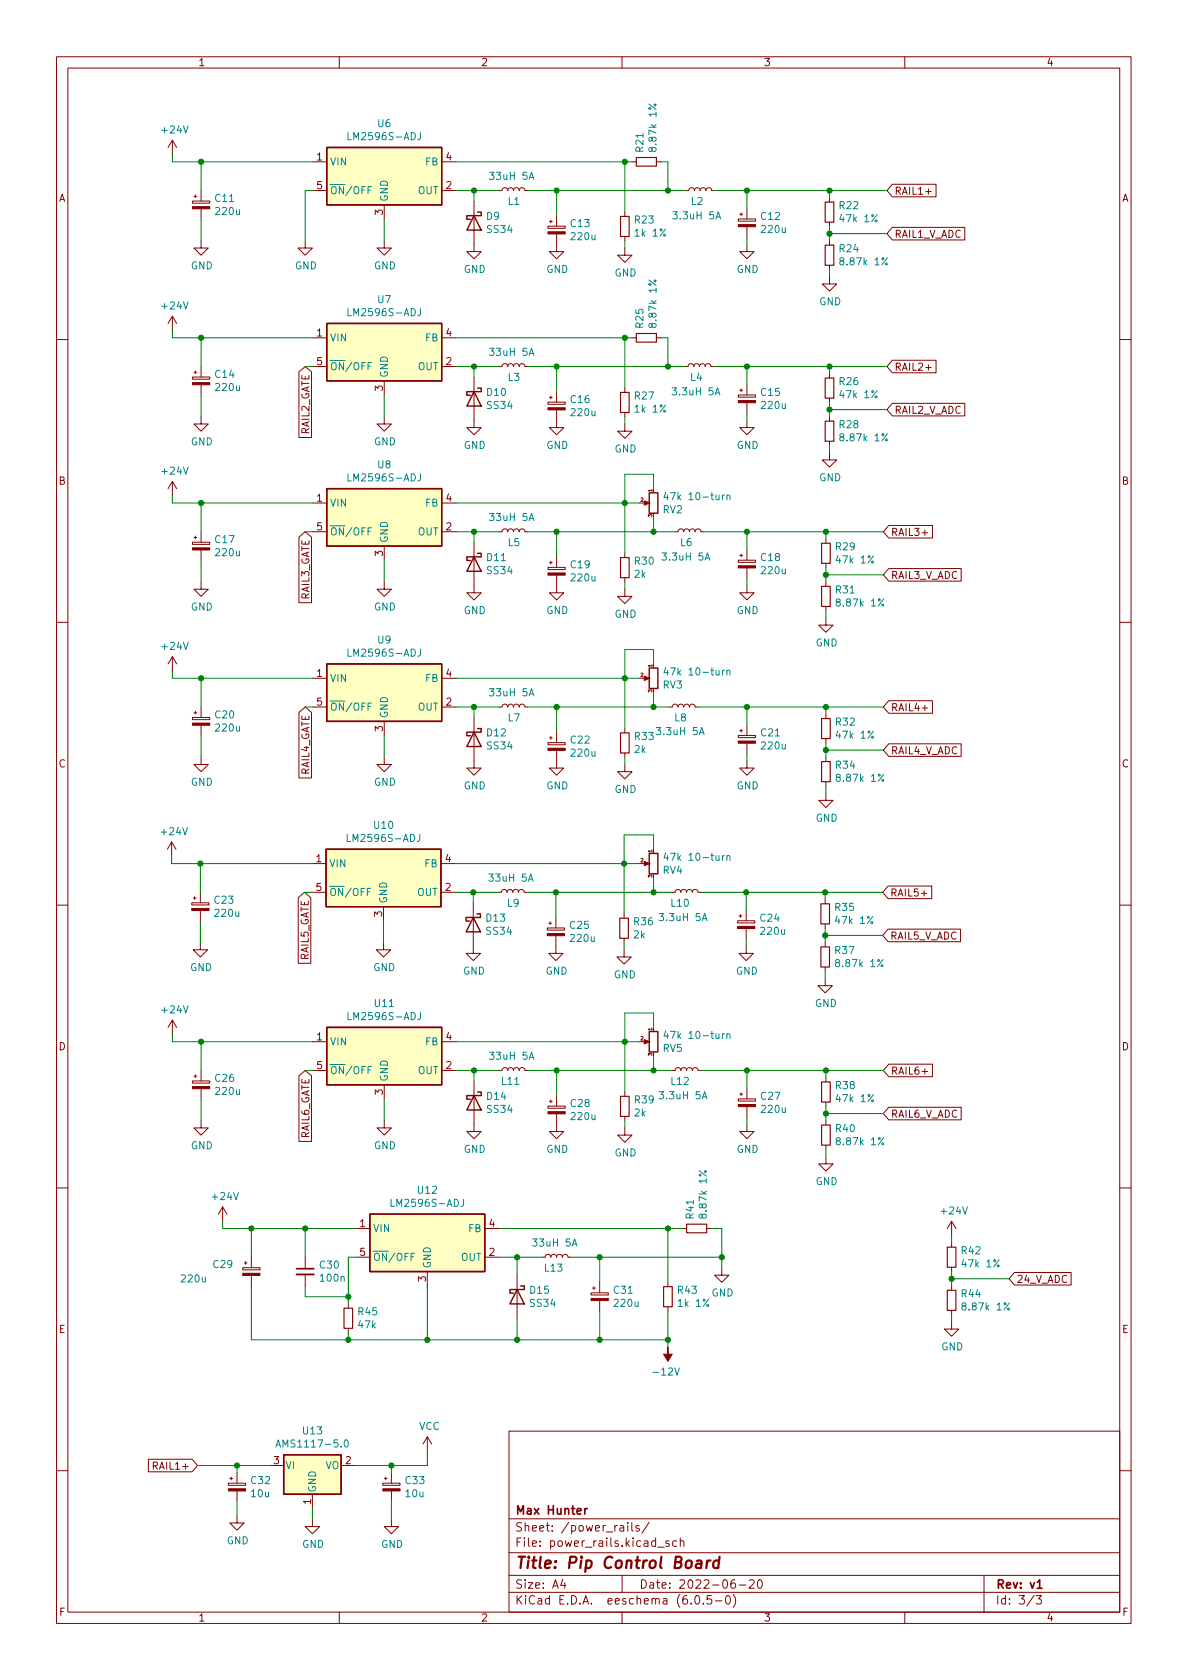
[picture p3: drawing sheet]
<svg xmlns="http://www.w3.org/2000/svg" width="210mm" height="297mm" viewBox="0 0 210 297" stroke-linecap="round" stroke-linejoin="round" font-family="sans-serif">
<g fill="none" stroke="#840000" stroke-width=".18">
<path d="M10 10h190v277h-190zM12 12h186v273h-186zM60 10v2M110 10v2M160 10v2M30.5 24.8v2.5M30.5 24.8l-.8 1.3M30.5 24.8l.7 1.3M34 35.5h3.1v.4h-3.1zM34.3 34.7h.5M34.5 34.5v.5M35.6 33.7v1.8"/>
<path d="M35.6 36.9v1.9M55.2 28.6h2.6M55.2 33.7h2.6M67.9 36.2v2.6M78.1 28.6h2.5M78.1 33.7h2.5M83.8 35.6v8.9h1.3l-1.3 1.3-1.3-1.3h1.3M88.3 33.7h.5l.1-.4 .4-.1 .3 .1 .2 .4 .1-.4 .4-.1 .4 .1 .1 .4 .2-.4 .3-.1 .4 .1 .1 .4 .2-.4 .3-.1 .4 .1 .1 .4h.5M96.9 40h3v.4h-3zM97.2 39.2h.5M97.4 38.9v.5M98.4 38.1v1.9"/>
<path d="M110.5 37.5v.8M111.8 28.6h.7M116.1 28.6h.7M121.3 33.7h.5l.1-.4 .4-.1 .4 .1 .1 .4 .2-.4 .3-.1 .4 .1 .1 .4 .2-.4 .3-.1 .4 .1 .1 .4 .2-.4 .3-.1 .4 .1 .2 .4h.5M130.6 38.7h3v.4h-3zM130.8 37.9h.5M131.1 37.6v.5M132.1 36.9v1.8M146.7 35v.7M146.7 39.3v.7M157.8 32.6h7.7v2.2h-7.7l-1-1.1zM163.7 33.9h1"/>
<path d="M30.5 55.9v2.6M30.5 55.9l-.8 1.3M30.5 55.9l.7 1.3M35.6 42.6v1.3h1.2l-1.2 1.2-1.3-1.2h1.3M54 42.6v1.3h1.2l-1.2 1.2-1.3-1.2h1.3M55.2 59.7h2.6M67.9 42.6v1.3h1.3l-1.3 1.2-1.2-1.2h1.2M78.1 59.7h2.5M98.4 41.4v3.1h1.3l-1.3 1.3-1.2-1.3h1.2M110.5 43.9v1.2h1.3l-1.3 1.3-1.3-1.3h1.3M110.5 41.8v.8M111.8 59.7h.7"/>
<path d="M116.1 59.7h.7M132.1 43.2v1.3h1.2l-1.2 1.3-1.3-1.3h1.3M132.1 40.1v1.8M146.7 48.9v1.3h1.3l-1.3 1.3-1.3-1.3h1.3M146.7 42.6v.7M146.7 46.9v.8M157.8 40.2h12.8v2.2h-12.8l-1-1.1zM10 60h2M34 66.7h3.1v.3h-3.1zM34.3 65.8h.5M34.5 65.6v.5M35.6 73.7v1.3h1.2l-1.2 1.2-1.3-1.2h1.3"/>
<path d="M35.6 64.8v1.9M35.6 68v1.9M52.9 65.8l1.1-1 1.1 1v11.6h-2.2zM55.2 64.8h2.6M67.9 73.7v1.3h1.3l-1.3 1.2-1.2-1.2h1.2M67.9 67.3v2.6M78.1 64.8h2.5M83.8 66.7v8.9h1.3l-1.3 1.3-1.3-1.3h1.3M88.3 64.8h.5l.1-.4 .4-.1 .3 .1 .2 .4 .1-.3 .3-.2 .4 .1 .2 .4 .2-.4 .4-.1 .3 .2 .1 .3 .2-.4 .3-.1 .4 .1 .1 .4h.5M96.9 71.1h3v.4h-3zM97.2 70.3h.5M97.4 70v.5"/>
<path d="M98.4 72.5v3.1h1.3l-1.3 1.3-1.2-1.3h1.2M98.4 69.3v1.8M110.5 75v1.2h1.3l-1.3 1.3-1.3-1.3h1.3M110.5 68.6v.8M110.5 72.9v.8M121.2 64.8h.5l.1-.4 .4-.1 .3 .1 .2 .4 .1-.3 .3-.2 .4 .1 .2 .4 .2-.4 .4-.1 .3 .2 .1 .3 .2-.4 .3-.1 .4 .1 .1 .4h.5M130.6 69.8h3v.4h-3zM130.8 69h.5M131.1 68.7v.6M132.1 74.3v1.3h1.2l-1.2 1.3-1.3-1.3h1.3M132.1 68v1.8M132.1 71.2v1.9"/>
<path d="M146.7 66.1v.7M146.7 70.4v.8M146.7 73.7v.8M146.7 78v.8M157.8 63.7h7.7v2.2h-7.7l-1-1.1zM157.8 71.3h12.8v2.2h-12.8l-1-1.1zM163.7 65h1M198 60h2M30.5 85.1v2.6M30.5 85.1l-.8 1.3M30.5 85.1l.7 1.3M34 95.9h3.1v.4h-3.1z"/>
<path d="M34.3 95h.5M34.5 94.8v.5M35.6 94v1.9M35.6 97.2v1.9M52.9 95l1.1-1 1.1 1v11.6h-2.2zM55.2 94h2.6M55.2 88.9h2.6M67.9 96.6v2.5M78.1 94h2.5M78.1 88.9h2.5M83.8 95.9v8.9h1.3l-1.3 1.3-1.3-1.3h1.3M88.3 94h.5l.1-.3 .4-.2 .3 .2 .2 .3 .1-.3 .3-.2 .4 .1 .2 .4 .2-.4 .4-.1 .3 .2 .1 .3 .2-.3 .3-.2 .4 .2 .1 .3h.5"/>
<path d="M97.2 99.5h.5M97.4 99.2v.5M98.4 98.5v1.8M110.5 97.8v.8M119.4 94h.5l.1-.3 .4-.2 .4 .2 .1 .3 .1-.3 .3-.2 .4 .1 .2 .4 .2-.4 .5-.1 .2 .2 .1 .3 .2-.3 .3-.2 .4 .2 .2 .3h.5M130.6 99h3v.4h-3zM130.8 98.2h.5M131.1 98v.5M132.1 97.2v1.8M146 95.3v.7M146 99.6v.8M146.7 80v1.3h1.3l-1.3 1.3-1.3-1.3h1.3"/>
<path d="M157.2 92.9h7.7v2.2h-7.7l-1-1.1zM163.1 94.2h.9M10 110h2M30.5 116.1l-.8 1.3M30.5 116.1v2.6M30.5 116.1l.7 1.3M35.6 102.9v1.3h1.2l-1.2 1.2-1.3-1.2h1.3M55.2 119.9h2.6M67.9 102.9v1.3h1.3l-1.3 1.2-1.2-1.2h1.2M78.1 119.9h2.5M96.9 100.3h3v.4h-3zM98.4 101.7v3.1h1.3l-1.3 1.3-1.2-1.3h1.2"/>
<path d="M110.5 104.2v1.2h1.3l-1.3 1.3-1.3-1.3h1.3M110.5 102.1v.8M132.1 103.5v1.3h1.2l-1.2 1.3-1.3-1.3h1.3M132.1 100.4v1.9M146 109.3v1.2h1.3l-1.3 1.3-1.2-1.3h1.2M146 102.9v.8M146 107.2v.8M157.2 100.5h12.8v2.2h-12.8l-1-1.1zM198 110h2M34 126.9h3.1v.3h-3.1zM34.3 126h.5M34.5 125.8v.5"/>
<path d="M35.6 133.9v1.3h1.2l-1.2 1.2-1.3-1.2h1.3M35.6 125v1.9M35.6 128.2v1.9M52.9 126l1.1-1 1.1 1v11.6h-2.2zM55.2 125h2.6M67.9 133.9v1.3h1.3l-1.3 1.2-1.2-1.2h1.2M67.9 127.5v2.6M78.1 125h2.5M83.8 126.9v8.9h1.3l-1.3 1.3-1.3-1.3h1.3M88.3 125h.5l.1-.4 .4-.1 .3 .1 .2 .4 .1-.3 .3-.2 .4 .1 .2 .4 .2-.4 .4-.1 .3 .2 .1 .3 .2-.4 .3-.1 .4 .1 .1 .4h.5M96.9 131.3h3v.4h-3zM97.2 130.5h.5"/>
<path d="M97.4 130.2v.5M98.4 132.7v3.1h1.3l-1.3 1.3-1.2-1.3h1.2M98.4 129.4v1.9M110.5 135.2v1.2h1.3l-1.3 1.3-1.3-1.3h1.3M110.5 128.8v.8M110.5 133.1v.8M118.4 125h.5l.1-.4 .4-.1 .3 .1 .2 .4 .1-.3 .3-.2 .4 .1 .2 .4 .2-.4 .4-.1 .3 .2 .1 .3 .2-.4 .3-.1 .4 .1 .1 .4h.5M130.6 130h3v.4h-3zM130.8 129.2h.5M131.1 128.9v.5M132.1 134.5v1.3h1.2l-1.2 1.3-1.3-1.3h1.3M132.1 128.2v1.8"/>
<path d="M132.1 131.4v1.9M146 126.3v.7M146 130.6v.8M146 133.9v.8M146 138.2v.8M157.2 123.9h7.7v2.2h-7.7l-1-1.1zM157.2 131.5h12.8v2.2h-12.8l-1-1.1zM163.1 125.2h.9M30.4 148.9l-.8 1.3M30.4 148.9v2.5M30.4 148.9l.7 1.3M33.9 159.6h3.1v.4h-3.1z"/>
<path d="M34.2 158.8h.5M34.4 158.5v.5M35.4 157.8v1.8M52.7 158.7l1.1-.9 1.2 .9v11.6h-2.3zM55.1 157.8h2.6M55.1 152.7h2.6M78 157.8h2.5M78 152.7h2.5M83.7 159.7v8.9h1.3l-1.3 1.2-1.3-1.2h1.3M88.1 157.8h.5l.2-.4 .4-.1 .3 .1 .2 .4 .1-.4 .3-.1 .4 .1 .2 .4 .2-.4 .4-.1 .3 .1 .1 .4 .1-.4 .4-.1 .4 .1 .1 .4h.5M118.9 157.8h.5l.1-.4 .4-.1 .3 .1 .2 .4 .1-.4 .3-.1 .4 .1 .2 .4 .2-.4 .5-.1 .2 .1 .1 .4 .2-.4 .3-.1 .4 .1 .1 .4h.6M145.9 159v.8"/>
<path d="M146 140.2v1.3h1.3l-1.3 1.3-1.2-1.3h1.2M157 156.7h7.8v2.2h-7.8l-.9-1.1zM162.9 158h1M10 160h2M35.4 166.7v1.2h1.3l-1.3 1.3-1.2-1.3h1.2M35.4 161v1.9M67.8 166.7v1.2h1.3l-1.3 1.3-1.3-1.3h1.3M67.8 160.3v2.6M96.8 164.1h3v.4h-3zM97 163.2h.5M97.3 163v.5M98.3 165.4v3.2h1.3l-1.3 1.2-1.3-1.2h1.3"/>
<path d="M98.3 162.2v1.9M110.4 167.9v1.3h1.2l-1.2 1.3-1.3-1.3h1.3M110.4 161.6v.7M110.4 165.9v.8M130.4 162.8h3.1v.4h-3.1zM130.7 162h.5M130.9 161.7v.5M132 167.3v1.3h1.2l-1.2 1.2-1.3-1.2h1.3M132 160.9v1.9M132 164.2v1.8M145.9 173v1.3h1.3l-1.3 1.3-1.2-1.3h1.2M145.9 163.4v.7"/>
<path d="M145.9 166.7v.7M145.9 171v.7M157 164.3h12.8v2.2h-12.8l-.9-1.1zM198 160h2M30.5 180.4v2.5M30.5 180.4l-.8 1.2M30.5 180.4l.7 1.2M34 191.1h3.1v.4h-3.1zM34.3 190.3h.5M34.5 190v.5M35.6 198.2v1.2h1.2l-1.2 1.3-1.3-1.3h1.3M35.6 189.3v1.8"/>
<path d="M35.6 192.5v1.8M52.9 190.2l1.1-.9 1.1 .9v11.6h-2.2zM55.2 189.3h2.6M55.2 184.2h2.6M67.9 198.2v1.2h1.3l-1.3 1.3-1.2-1.3h1.2M67.9 191.8v2.5M78.1 189.3h2.5M78.1 184.2h2.5M83.8 191.2v8.9h1.3l-1.3 1.2-1.3-1.2h1.3M88.3 189.3h.5l.1-.4 .4-.1 .3 .1 .2 .4 .1-.4 .3-.1 .4 .1 .2 .4 .2-.4 .4-.1 .3 .1 .1 .4 .2-.4 .3-.1 .4 .1 .1 .4h.5M96.9 195.6h3v.3h-3zM97.2 194.7h.5"/>
<path d="M97.4 194.5v.5M98.4 196.9v3.2h1.3l-1.3 1.2-1.2-1.2h1.2M98.4 193.7v1.9M110.5 199.4v1.3h1.3l-1.3 1.3-1.3-1.3h1.3M110.5 193.1v.7M110.5 197.4v.8M118.9 189.3h.5l.1-.4 .4-.1 .3 .1 .2 .4 .1-.4 .3-.1 .4 .1 .2 .4 .2-.4 .5-.1 .2 .1 .1 .4 .2-.4 .3-.1 .4 .1 .1 .4h.6M130.6 194.3h3v.4h-3zM130.8 193.5h.5M131.1 193.2v.5M132.1 198.8v1.3h1.2l-1.2 1.2-1.3-1.2h1.3M132.1 192.4v1.9"/>
<path d="M132.1 195.7v1.8M146 190.5v.8M146 194.9v.7M146 198.2v.7M157.2 188.2h7.7v2.2h-7.7l-1-1.1zM157.2 195.8h12.8v2.2h-12.8l-1-1.1zM163.1 189.4h.9M10 210h2M39.4 213.4l-.8 1.3M39.4 213.4v2.5M39.4 213.4l.7 1.3M62.9 217.2h2.5"/>
<path d="M85.7 217.2h2.6M120.6 217.2h.8M125 217.2h.7M146 204.5v1.3h1.3l-1.3 1.2-1.2-1.2h1.2M146 202.5v.7M168.3 215.9v2.6M168.3 219.7v.8M168.3 215.9l-.8 1.3M168.3 215.9l.7 1.3M198 210h2M42.9 224.1h3.1v.4h-3.1zM43.2 223.3h.5"/>
<path d="M43.4 223v.6M44.4 222.3v1.8M44.4 225.5v1.9M54 222.3v2M54 225.3v2.1M61.6 230.5v.8M61.6 234.9v.7M62.9 222.3h2.5M75.6 224.8v2.6M85.7 222.3h2.6M91.4 225.5v7.6M95.9 222.3h.5l.1-.4 .4-.1 .4 .1 .1 .4 .1-.3 .3-.2 .4 .1 .2 .4 .2-.4 .5-.1 .2 .2 .1 .3 .2-.4 .3-.1 .4 .1 .2 .4h.5"/>
<path d="M104.5 228.6h3.1v.4h-3.1zM104.8 227.7h.5M105 227.5v.5M106 226.7v1.9M106 230v1.8M118.1 226.7v.8M118.1 231v.8M127.6 224.2v1.3h1.3l-1.3 1.2-1.2-1.2h1.2M168.3 233.7v1.3h1.2l-1.2 1.3-1.3-1.3h1.3M168.3 224.1v.7M168.3 227.4v.7M168.3 231.7v.7"/>
<path d="M179.4 225h10v2.2h-10l-1-1.1zM26.2 258h7.8l.9 1.1-.9 1.1h-7.8zM47.6 259.1h2.6M60.3 259.1h2.6M75.6 254l-.8 1.3M75.6 254v2.6M75.6 254l.7 1.3M90 253h108v32h-108zM10 260h2M40.4 262.2h3v.4h-3zM40.6 261.4h.5M40.9 261.1v.6"/>
<path d="M41.9 268v1.3h1.3l-1.3 1.2-1.3-1.2h1.3M41.9 260.4v1.8M41.9 263.6v1.9M55.2 268.6v1.3h1.3l-1.3 1.3-1.2-1.3h1.2M55.2 264.2v2.5M67.7 262.2h3v.4h-3zM67.9 261.4h.6M68.2 261.1v.6M69.2 268.6v1.3h1.3l-1.3 1.3-1.3-1.3h1.3M69.2 260.4v1.8M69.2 263.6v1.9M90 278.5h108"/>
<path d="M90 274.5h108M90 268.5h108M99.5 279.2l-.3 1.1h.9M99.9 279.8v1M109.7 269.8h.5l.1 .9M110 278.5v3M110.3 270.1h-.5a.29 .29 0 0 0-.2 .3 .29 .29 0 0 0 .2 .3l.5-.1M111 269.2v.2M111 269.7v1M111.7 269.2v1.3l.2 .2M113 269.8l-.3-.1-.3 .2 .1 .2 .5 .2v.3h-.6M114.8 269.1l-1.3 2"/>
<path d="M116.3 273.6h1.1M118.3 272.5l-.4-.1-.2 .2 .1 .2 .5 .2v.3h-.6M119.7 272.5l-.5-.1-.3 .3v.4l.2 .2h.6M120.3 272.6l.2-.2 .4 .1v.9M120.3 271.9v1.5M129.9 279.3a.59 .59 0 0 0-.7 .7v.5l.2 .2 .4 .1 .2-.1 .1-.5-.2-.2-.4-.1-.3 .3M132.5 279.5l.6-.2 .2 .2 .1 .2-1 1.1h1M134.1 279.5l.2-.2a.81 .81 0 0 1 .6 .6 .81 .81 0 0 1-.3 .8l-.2 .1a.81 .81 0 0 1-.3-1.3zM174 278.5v6.5M198 260h2M60 285v2M90 281.5h108"/>
<path d="M110 285v2M123.1 282.2l.1-.1a.81 .81 0 0 1 .6 .6 .81 .81 0 0 1-.3 .8l-.1 .1a.81 .81 0 0 1-.6-.6 .81 .81 0 0 1 .3-.8zM124.4 283.5v.1M125.8 282.1h-.7l-.1 .7 .2-.1 .5 .1 .2 .2-.1 .5-.2 .1-.6-.1M126.5 283h1.2M128.5 282.2l.2-.1a.81 .81 0 0 1 .5 .6 .81 .81 0 0 1-.3 .8l-.1 .1a.81 .81 0 0 1-.6-.6 .81 .81 0 0 1 .3-.8zM129.7 281.9a1.72 1.72 0 0 1 0 2.3M130.7 280.2h1.2M160 285v2M182.9 282l-1.3 2M183.2 282.1h1l-.5 .6 .4 .1v.7l-.2 .1h-.5l-.2-.1"/>
</g>
<path d="M52.5 224.3h3M103.4 266.7v1M103.8 266.7l-.2 .1-.2 .2M183.4 279.7l.4-.4v1.5M183.4 280.8h.9" fill="none" stroke="#840000" stroke-width=".3"/>
<path d="M123.2 276l.2-.1 .6 .1-.1 1.2M124.1 276.4l-.7 .1a.4 .4 0 0 0-.4 .3 .4 .4 0 0 0 .3 .4l.7-.1M125.1 275.9l-.2 1.3M125.6 275.9l-.4 .1-.2 .3M127.1 276a.66 .66 0 0 0-.9 .3l-.1 .6 .1 .2 .2 .1 .6-.1M127.2 275.2l-.2 2" fill="none" stroke="#840000" stroke-width=".4"/>
<g fill="#840000" stroke="#840000" stroke-width=".18">
<path d="M96.9 196.6h3v.3h-3z"/>
<path d="M118.1 238.2v1.2h.8l-.8 1.3-.8-1.3h.8z"/>
<path d="M104.5 229.6h3.1v.4h-3.1z"/>
<path d="M96.9 101.3h3v.4h-3z"/>
<path d="M113.9 88.6l1 .3h-.2h.2l-1 .4z"/>
<path d="M96.8 165.1h3v.3h-3z"/>
<path d="M67.7 263.2h3v.4h-3z"/>
<path d="M130.6 39.7h3v.4h-3z"/>
<path d="M40.4 263.2h3v.4h-3z"/>
<path d="M42.9 225.1h3.1v.4h-3.1z"/>
<path d="M96.9 72.1h3v.4h-3z"/>
<path d="M113.9 152.3l1 .4h-.2h.2l-1 .4z"/>
<path d="M130.4 163.8h3.1v.4h-3.1z"/>
<path d="M113.9 183.8l1 .4h-.2h.2l-1 .4z"/>
<path d="M96.9 41h3v.4h-3z"/>
<path d="M34 127.8h3.1v.4h-3.1z"/>
<path d="M33.9 160.6h3.1v.4h-3.1z"/>
<path d="M130.6 70.8h3v.4h-3z"/>
<path d="M34 96.9h3.1v.3h-3.1z"/>
<path d="M34 192.1h3.1v.4h-3.1z"/>
<path d="M130.6 131h3v.4h-3z"/>
<path d="M34 67.7h3.1v.3h-3.1z"/>
<path d="M34 36.5h3.1v.4h-3.1z"/>
<path d="M130.6 195.3h3v.4h-3z"/>
<path d="M130.6 100h3v.4h-3z"/>
<path d="M96.9 132.3h3v.4h-3z"/>
<path d="M113.9 119.5l1 .4h-.2h.2l-1 .4z"/>
</g>
<g fill="none" stroke="#840000" stroke-width=".2">
<path d="M109.7 38.3h1.6v3.5h-1.6zM112.5 27.8h3.6v1.6h-3.6zM145.9 35.7h1.5v3.6h-1.5zM112.5 59h3.6v1.5h-3.6zM145.9 43.3h1.5v3.6h-1.5zM109.7 69.4h1.6v3.5h-1.6zM145.9 74.5h1.5v3.5h-1.5zM145.9 66.8h1.5v3.6h-1.5zM109.7 98.6h1.6v3.5h-1.6zM145.3 96h1.5v3.6h-1.5zM145.3 103.7h1.5v3.5h-1.5zM109.7 129.6h1.6v3.5h-1.6z"/>
<path d="M145.3 127h1.5v3.6h-1.5zM145.3 134.7h1.5v3.5h-1.5zM145.2 159.8h1.5v3.6h-1.5zM109.6 162.3h1.5v3.6h-1.5zM145.2 167.4h1.5v3.6h-1.5zM109.7 193.8h1.6v3.6h-1.6zM145.3 198.9h1.5v3.6h-1.5zM145.3 191.3h1.5v3.6h-1.5zM121.4 216.4h3.6v1.6h-3.6zM60.8 231.3h1.6v3.6h-1.6zM117.3 227.5h1.6v3.5h-1.6zM167.5 220.5h1.5v3.6h-1.5z"/>
<path d="M167.5 228.1h1.5v3.6h-1.5z"/>
</g>
<g fill="none" stroke="#008484" stroke-width=".18">
<path d="M114.7 18.4l1.3 1M61.5 23.4v1.3h.6M74.4 23.4v1a.41 .41 0 0 1-.5 .3M93.6 31.7l.4-1.2 .4 1.2M126.6 38.7l.4-1.3 .4 1.3M61.5 54.6v1.2h.6M74.4 54.6v.9a.41 .41 0 0 1-.5 .3M114.7 49.5l1.3 1M156.9 45.6l-1 1.2M93.6 62.8l.4-1.2 .4 1.2M126.5 69.8l.4-1.2 .4 1.2M156.9 76.7l-1 1.3"/>
<path d="M61.5 83.8v1.2h.6M74.4 83.8v.9a.41 .41 0 0 1-.5 .3M93.6 92.1l.4-1.3 .4 1.3M117.7 87l-.3 .9h.8M124.7 99l.4-1.2 .4 1.2M128.1 87.5l-.3 .3M128.5 87.6l.2-.1 .3 .1 .1 .8M128.5 87.5v.9M61.5 114.8v1.2h.6M74.4 114.8v.9a.41 .41 0 0 1-.5 .3M117.7 118l-.3 .9h.8M128.1 118.5l-.3 .3"/>
<path d="M128.5 118.6l.2-.1 .3 .1 .1 .8M128.5 118.5v.9M156.3 105.9l-1 1.3M93.6 123l.4-1.2 .4 1.2M123.7 129.9l.4-1.3 .4 1.3M156.3 136.9l-1 1.3M61.4 147.5v1.3h.6M74.2 147.5v.9a.41 .41 0 0 1-.5 .4M93.4 155.8l.5-1.3 .4 1.3M117.7 150.8l-.3 .9h.8M128.1 151.3l-.3 .2M128.5 151.4l.2-.1h.3l.1 .8"/>
<path d="M128.5 151.3v.8M61.5 179v1.3h.6M74.4 179v.9a.41 .41 0 0 1-.5 .4M124.2 162.8l.4-1.3 .4 1.3M156.1 169.6l-.9 1.3M93.6 187.3l.4-1.3 .4 1.3M117.7 182.3l-.3 .9h.8M124.2 194.3l.4-1.3 .4 1.3M128.1 182.8l-.3 .2M128.5 182.9l.2-.1h.3l.1 .8M128.5 182.8v.8M69.2 212v1.3h.6"/>
<path d="M82 212v.9a.41 .41 0 0 1-.5 .4M123.6 207l1.3 .9M156.3 201.1l-1 1.3M101.2 220.3l.4-1.2 .4 1.2M178.5 230.4l-1 1.2M48.8 255.9l.4-1.3 .4 1.3M48.9 255.5h.6M61 254.7l.2-.1a.68 .68 0 0 1 .4 .6 .68 .68 0 0 1-.4 .7l-.2-.2-.1-.3z"/>
<circle cx="115.8" cy="18.6" r=".18"/>
<circle cx="115.8" cy="49.7" r=".18"/>
<circle cx="156.7" cy="46.7" r=".18"/>
<circle cx="156.7" cy="77.8" r=".18"/>
<circle cx="156.1" cy="107" r=".18"/>
<circle cx="156.1" cy="138" r=".18"/>
<circle cx="156" cy="170.7" r=".18"/>
<circle cx="124.7" cy="207.2" r=".18"/>
<circle cx="156.1" cy="202.2" r=".18"/>
<circle cx="178.3" cy="231.4" r=".18"/>
</g>
<g fill="none" stroke="#840000" stroke-width=".25">
<path d="M57.8 26.1h20.3v10.1h-20.3zM83.8 38.1l1.3 2.6h-2.6zM84.5 37.5h.6v.6h-2.6v.7h.7M57.8 57.2h20.3v10.1h-20.3zM83.8 69.3l1.3 2.5h-2.6zM84.5 68.6h.6v.7h-2.6v.6h.7M57.8 86.4h20.3v10.2h-20.3zM83.8 98.5l1.3 2.5h-2.6zM84.5 97.8h.6v.7h-2.6v.6h.7M114.8 87.1h1.5v3.6h-1.5zM57.8 117.4h20.3v10.1h-20.3zM114.8 118.1h1.5v3.6h-1.5z"/>
<path d="M83.8 129.4l1.3 2.6h-2.6zM84.5 128.8h.6v.6h-2.6v.7h.7M57.7 150.2h20.3v10.1h-20.3zM114.8 150.9h1.5v3.6h-1.5zM83.7 162.2l1.3 2.6h-2.6zM84.3 161.6h.7v.6h-2.6v.7h.7M57.8 181.6h20.3v10.2h-20.3zM83.8 193.7l1.3 2.6h-2.6zM84.5 193.1h.6v.6h-2.6v.6h.7M114.8 182.4h1.5v3.6h-1.5zM65.4 214.7h20.3v10.1h-20.3zM91.4 228l1.3 2.5h-2.5z"/>
<path d="M92.1 227.4h.6v.6h-2.5v.6h.6M50.2 257.2h10.1v7h-10.1z"/>
</g>
<g fill="#ffffc2" stroke="#ffffc2" stroke-width=".18">
<path d="M50.2 257.2h10.1v7h-10.1z"/>
<path d="M57.8 86.4h20.3v10.2h-20.3z"/>
<path d="M57.7 150.2h20.3v10.1h-20.3z"/>
<path d="M57.8 181.6h20.3v10.2h-20.3z"/>
<path d="M65.4 214.7h20.3v10.1h-20.3z"/>
<path d="M57.8 26.1h20.3v10.1h-20.3z"/>
<path d="M57.8 117.4h20.3v10.1h-20.3z"/>
<path d="M57.8 57.2h20.3v10.1h-20.3z"/>
</g>
<path d="M52.5 225.3h3" fill="none" stroke="#840000" stroke-width=".33"/>
<g fill="none" stroke="#008400" stroke-width=".18">
<path d="M30.5 27.3v1.3h24.7M35.6 28.6v5.1M35.6 38.8v3.8M55.2 33.7h-1.2v8.9M67.9 38.8v3.8M80.6 33.7h7.7M80.6 28.6h31.2M83.8 33.7v1.9M93.3 33.7h28M98.4 33.7v4.4M110.5 28.6v8.9M116.8 28.6h1.3v5.1"/>
<path d="M126.4 33.7h30.4M132.1 33.7v3.2M146.7 33.7v1.3M30.5 58.5v1.2h24.7M35.6 59.7v5.1M80.6 59.7h31.2M110.5 42.6v1.3M110.5 59.7v8.9M116.8 59.7h1.3v5.1M132.1 41.9v1.3M146.7 40v2.6M146.7 47.7v1.2"/>
<path d="M146.7 41.3h10.1M35.6 69.9v3.8M54 64.8h1.2M67.9 69.9v3.8M80.6 64.8h7.7M83.8 64.8v1.9M93.3 64.8h27.9M98.4 64.8v4.5M110.5 73.7v1.3M126.2 64.8h30.6M132.1 64.8v3.2M132.1 73.1v1.2"/>
<path d="M146.7 64.8v1.3M146.7 71.2v2.5M146.7 78.8v1.2M146.7 72.4h10.1M30.5 87.7v1.2h24.7M35.6 88.9v5.1M35.6 99.1v3.8M54 94h1.2M67.9 99.1v3.8M80.6 94h7.7M80.6 88.9h32.4M83.8 94v1.9"/>
<path d="M93.3 94h26.1M98.4 94v4.5M115.6 86.4v-2.5h-5.1v13.9M115.6 91.5v2.5M124.5 94h31.7M132.1 94v3.2M146 94v1.3M30.5 118.7v1.2h24.7M35.6 119.9v5.1M80.6 119.9h32.4M110.5 102.9v1.3M115.6 117.4v-2.6h-5.1v14"/>
<path d="M132.1 102.3v1.2M146 100.4v2.5M146 108v1.3M146 101.6h10.2M35.6 130.1v3.8M54 125h1.2M67.9 130.1v3.8M80.6 125h7.7M83.8 125v1.9M93.3 125h25.1M98.4 125v4.4M110.5 133.9v1.3"/>
<path d="M115.6 122.5v2.5M123.4 125h32.8M132.1 125v3.2M132.1 133.3v1.2M146 125v1.3M146 131.4v2.5M146 139v1.2M146 132.6h10.2M30.4 151.4v1.3h24.7M35.4 152.7v5.1M53.8 157.8h1.3M80.5 157.8h7.6"/>
<path d="M80.5 152.7h32.5M83.7 157.8v1.9M93.2 157.8h25.7M98.3 157.8v4.4M115.6 150.2v-2.6h-5.2v14M115.6 155.2v2.6M124 157.8h32.1M132 157.8v3.1M145.9 157.8v1.2M35.4 162.9v3.8M67.8 162.9v3.8M110.4 166.7v1.2"/>
<path d="M132 166v1.3M145.9 164.1v2.6M145.9 171.7v1.3M145.9 165.4h10.2M30.5 182.9v1.3h24.7M35.6 184.2v5.1M35.6 194.3v3.9M54 189.3h1.2M67.9 194.3v3.9M80.6 189.3h7.7M80.6 184.2h32.4M83.8 189.3v1.9"/>
<path d="M93.3 189.3h25.6M98.4 189.3v4.4M110.5 198.2v1.2M115.6 181.6v-2.5h-5.1v14M115.6 186.7v2.6M124 189.3h32.2M132.1 189.3v3.1M132.1 197.5v1.3M146 189.3v1.2M146 195.6v2.6M146 196.9h10.2M39.4 215.9v1.3h23.5"/>
<path d="M44.4 217.2v5.1M54 217.2v5.1M88.3 217.2h32.3M118.1 217.2v9.5M125.7 217.2h1.9v7M146 203.2v1.3M168.3 218.5v1.2M44.4 227.4v9.5h73.7M54 227.4v1.9h7.6M61.6 235.6v1.3M62.9 222.3h-1.3v8.2M75.6 227.4v9.5"/>
<path d="M88.3 222.3h7.6M91.4 222.3v3.2M91.4 233.1v3.8M101 222.3h26.6M106 222.3v4.4M106 231.8v5.1M118.1 231.8v6.4M168.3 224.8v2.6M168.3 232.4v1.3M168.3 226.1h10.1M34.9 259.1h12.7M41.9 259.1v1.3"/>
<path d="M69.2 259.1v1.3M75.6 256.6v2.5h-12.7M41.9 265.5v2.5M55.2 266.7v1.9M69.2 265.5v3.1"/>
</g>
<g fill="#008400" stroke="#008400" stroke-width=".18">
<circle cx="110.5" cy="88.9" r=".46"/>
<circle cx="98.4" cy="94" r=".46"/>
<circle cx="115.6" cy="94" r=".46"/>
<circle cx="110.5" cy="59.7" r=".46"/>
<circle cx="118.1" cy="64.8" r=".46"/>
<circle cx="110.5" cy="28.6" r=".46"/>
<circle cx="98.4" cy="64.8" r=".46"/>
<circle cx="98.4" cy="33.7" r=".46"/>
<circle cx="83.8" cy="94" r=".46"/>
<circle cx="35.6" cy="119.9" r=".46"/>
<circle cx="35.6" cy="88.9" r=".46"/>
<circle cx="146" cy="125" r=".46"/>
<circle cx="132.1" cy="125" r=".46"/>
<circle cx="146.7" cy="72.4" r=".46"/>
<circle cx="146" cy="101.6" r=".46"/>
<circle cx="146" cy="94" r=".46"/>
<circle cx="132.1" cy="94" r=".46"/>
<circle cx="146" cy="132.6" r=".46"/>
<circle cx="146.7" cy="41.3" r=".46"/>
<circle cx="146.7" cy="64.8" r=".46"/>
<circle cx="146.7" cy="33.7" r=".46"/>
<circle cx="118.1" cy="33.7" r=".46"/>
<circle cx="132.1" cy="64.8" r=".46"/>
<circle cx="132.1" cy="33.7" r=".46"/>
<circle cx="83.8" cy="33.7" r=".46"/>
<circle cx="35.6" cy="59.7" r=".46"/>
<circle cx="35.6" cy="28.6" r=".46"/>
<circle cx="83.8" cy="64.8" r=".46"/>
<circle cx="83.8" cy="125" r=".46"/>
<circle cx="115.6" cy="125" r=".46"/>
<circle cx="98.4" cy="125" r=".46"/>
<circle cx="110.5" cy="119.9" r=".46"/>
<circle cx="168.3" cy="226.1" r=".46"/>
<circle cx="127.6" cy="222.3" r=".46"/>
<circle cx="118.1" cy="217.2" r=".46"/>
<circle cx="146" cy="196.9" r=".46"/>
<circle cx="110.5" cy="184.2" r=".46"/>
<circle cx="35.4" cy="152.7" r=".46"/>
<circle cx="35.6" cy="184.2" r=".46"/>
<circle cx="83.8" cy="189.3" r=".46"/>
<circle cx="146" cy="189.3" r=".46"/>
<circle cx="132.1" cy="189.3" r=".46"/>
<circle cx="132" cy="157.8" r=".46"/>
<circle cx="145.9" cy="157.8" r=".46"/>
<circle cx="145.9" cy="165.4" r=".46"/>
<circle cx="44.4" cy="217.2" r=".46"/>
<circle cx="54" cy="217.2" r=".46"/>
<circle cx="61.6" cy="236.9" r=".46"/>
<circle cx="75.6" cy="236.9" r=".46"/>
<circle cx="41.9" cy="259.1" r=".46"/>
<circle cx="61.6" cy="229.3" r=".46"/>
<circle cx="69.2" cy="259.1" r=".46"/>
<circle cx="115.6" cy="157.8" r=".46"/>
<circle cx="83.7" cy="157.8" r=".46"/>
<circle cx="98.3" cy="157.8" r=".46"/>
<circle cx="110.4" cy="152.7" r=".46"/>
<circle cx="106" cy="236.9" r=".46"/>
<circle cx="91.4" cy="236.9" r=".46"/>
<circle cx="106" cy="222.3" r=".46"/>
<circle cx="91.4" cy="222.3" r=".46"/>
<circle cx="118.1" cy="236.9" r=".46"/>
<circle cx="115.6" cy="189.3" r=".46"/>
<circle cx="98.4" cy="189.3" r=".46"/>
</g>
<text font-size="2.8" fill="#840000" x="91" y="277.3">Title: Pip Control Board</text>
<g font-size="2.1" fill="#840000">
<text x="91" y="267.8">Max Hunter</text>
<text x="91" y="273.5">File: power_rails.kicad_sch</text>
<text x="91" y="270.8">Sheet: /power_rails/</text>
<text x="91" y="280.9">Size: A4</text>
<text x="113" y="280.9">Date: 2022-06-20</text>
<text x="176" y="280.9">Rev: v1</text>
<text x="91" y="283.7">KiCad E.D.A. eeschema (6.0.5-0)</text>
<text x="176" y="283.7">Id: 3/3</text>
</g>
<g font-size="1.8" fill="#840000">
<text x="35" y="11.7">1</text>
<text x="85" y="11.7">2</text>
<text x="135" y="11.7">3</text>
<text x="185" y="11.7">4</text>
<text x="56" y="28.4">1</text>
<text x="78.9" y="28.4">4</text>
<text x="10.3" y="35.7">A</text>
<text x="56" y="33.4">5</text>
<text x="78.9" y="33.4">2</text>
<text x="158.1" y="34.4">RAIL1+</text>
<text x="198.4" y="35.7">A</text>
<text x="67.7" y="38" transform="rotate(-90 67.7 38)">3</text>
<text x="158.1" y="42">RAIL1_V_ADC</text>
<text x="56" y="59.5">1</text>
<text x="78.9" y="59.5">4</text>
<text x="56" y="64.6">5</text>
<text x="78.9" y="64.6">2</text>
<text x="158.1" y="65.5">RAIL2+</text>
<text x="67.7" y="69.1" transform="rotate(-90 67.7 69.1)">3</text>
<text x="54.7" y="77.1" transform="rotate(-90 54.7 77.1)">RAIL2_GATE</text>
<text x="158.1" y="73.2">RAIL2_V_ADC</text>
<text x="10.3" y="85.7">B</text>
<text x="56" y="88.7">1</text>
<text x="78.9" y="88.7">4</text>
<text x="198.4" y="85.7">B</text>
<text x="56" y="93.8">5</text>
<text x="78.9" y="93.8">2</text>
<text x="157.5" y="94.7">RAIL3+</text>
<text x="67.7" y="98.3" transform="rotate(-90 67.7 98.3)">3</text>
<text x="54.7" y="106.3" transform="rotate(-90 54.7 106.3)">RAIL3_GATE</text>
<text x="157.5" y="102.4">RAIL3_V_ADC</text>
<text x="56" y="119.7">1</text>
<text x="78.9" y="119.7">4</text>
<text x="56" y="124.8">5</text>
<text x="78.9" y="124.8">2</text>
<text x="157.5" y="125.7">RAIL4+</text>
<text x="67.7" y="129.3" transform="rotate(-90 67.7 129.3)">3</text>
<text x="10.3" y="135.7">C</text>
<text x="54.7" y="137.3" transform="rotate(-90 54.7 137.3)">RAIL4_GATE</text>
<text x="157.5" y="133.4">RAIL4_V_ADC</text>
<text x="198.4" y="135.7">C</text>
<text x="55.9" y="152.4">1</text>
<text x="78.8" y="152.4">4</text>
<text x="55.9" y="157.5">5</text>
<text x="78.8" y="157.5">2</text>
<text x="157.4" y="158.5">RAIL5+</text>
<text x="67.6" y="162.1" transform="rotate(-90 67.6 162.1)">3</text>
<text x="157.4" y="166.1">RAIL5_V_ADC</text>
<text x="54.6" y="170" transform="rotate(-90 54.6 170)">RAIL5_GATE</text>
<text x="10.3" y="185.7">D</text>
<text x="56" y="183.9">1</text>
<text x="78.9" y="183.9">4</text>
<text x="198.4" y="185.7">D</text>
<text x="56" y="189">5</text>
<text x="78.9" y="189">2</text>
<text x="157.5" y="190">RAIL6+</text>
<text x="67.7" y="193.6" transform="rotate(-90 67.7 193.6)">3</text>
<text x="157.5" y="197.6">RAIL6_V_ADC</text>
<text x="54.7" y="201.5" transform="rotate(-90 54.7 201.5)">RAIL6_GATE</text>
<text x="63.6" y="217">1</text>
<text x="86.5" y="217">4</text>
<text x="63.6" y="222">5</text>
<text x="75.3" y="226.6" transform="rotate(-90 75.3 226.6)">3</text>
<text x="86.5" y="222">2</text>
<text x="179.7" y="226.8">24_V_ADC</text>
<text x="10.4" y="235.7">E</text>
<text x="198.4" y="235.7">E</text>
<text x="27.5" y="259.8">RAIL1+</text>
<text x="48.4" y="258.9">3</text>
<text x="61.1" y="258.9">2</text>
<text x="55" y="266" transform="rotate(-90 55 266)">1</text>
<text x="10.4" y="285.7">F</text>
<text x="35" y="286.7">1</text>
<text x="85" y="286.7">2</text>
<text x="135" y="286.7">3</text>
<text x="185" y="286.7">4</text>
<text x="198.5" y="285.7">F</text>
</g>
<g font-size="1.8" fill="#008484">
<text x="28.8" y="23.6">+24V</text>
<text x="66.8" y="22.5">U6</text>
<text x="58.3" y="29.2">VIN</text>
<text x="62" y="24.8">LM2596S-ADJ</text>
<text x="75.2" y="29.2">FB</text>
<text x="113.8" y="26.8" transform="rotate(-90 113.8 26.8)">R21</text>
<text x="116.1" y="26.3" transform="rotate(-90 116.1 26.3)">8.87k 1%</text>
<text x="38.1" y="35.7">C11</text>
<text x="58.3" y="34.3">~{ON}/OFF</text>
<text x="68.6" y="35.7" transform="rotate(-90 68.6 35.7)">GND</text>
<text x="73.9" y="34.3">OUT</text>
<text x="86.9" y="31.8">33uH 5A</text>
<text x="38.2" y="38">220u</text>
<text x="86" y="38.9">D9</text>
<text x="86.2" y="41.2">SS34</text>
<text x="89.8" y="36.2">L1</text>
<text x="101" y="40.1">C13</text>
<text x="112.3" y="39.5">R23</text>
<text x="112.5" y="41.8">1k 1%</text>
<text x="119.4" y="38.8">3.3uH 5A</text>
<text x="122.2" y="36.2">L2</text>
<text x="134.6" y="38.9">C12</text>
<text x="134.8" y="41.2">220u</text>
<text x="148.5" y="37">R22</text>
<text x="148.8" y="39.3">47k 1%</text>
<text x="33.7" y="47.6">GND</text>
<text x="52.1" y="47.6">GND</text>
<text x="66.1" y="47.6">GND</text>
<text x="101.1" y="42.5">220u</text>
<text x="148.5" y="44.6">R24</text>
<text x="149" y="46.9">8.87k 1%</text>
<text x="66.8" y="53.6">U7</text>
<text x="82" y="48.2">GND</text>
<text x="96.6" y="48.2">GND</text>
<text x="108.7" y="48.9">GND</text>
<text x="130.2" y="48.2">GND</text>
<text x="144.8" y="54">GND</text>
<text x="28.8" y="54.7">+24V</text>
<text x="62" y="55.9">LM2596S-ADJ</text>
<text x="113.8" y="57.9" transform="rotate(-90 113.8 57.9)">R25</text>
<text x="116.1" y="57.4" transform="rotate(-90 116.1 57.4)">8.87k 1%</text>
<text x="58.3" y="60.4">VIN</text>
<text x="58.3" y="65.4">~{ON}/OFF</text>
<text x="73.9" y="65.4">OUT</text>
<text x="75.2" y="60.4">FB</text>
<text x="86.9" y="62.9">33uH 5A</text>
<text x="38.1" y="66.8">C14</text>
<text x="38.2" y="69.1">220u</text>
<text x="68.6" y="66.8" transform="rotate(-90 68.6 66.8)">GND</text>
<text x="86.2" y="70">D10</text>
<text x="89.8" y="67.3">L3</text>
<text x="101" y="71.3">C16</text>
<text x="112.3" y="70.6">R27</text>
<text x="119.3" y="69.9">3.3uH 5A</text>
<text x="122.1" y="67.3">L4</text>
<text x="134.6" y="70">C15</text>
<text x="148.5" y="68.1">R26</text>
<text x="148.8" y="70.4">47k 1%</text>
<text x="86.2" y="72.3">SS34</text>
<text x="101.1" y="73.6">220u</text>
<text x="112.5" y="72.9">1k 1%</text>
<text x="134.8" y="72.3">220u</text>
<text x="148.5" y="75.7">R28</text>
<text x="28.8" y="83.9">+24V</text>
<text x="33.7" y="78.7">GND</text>
<text x="66.1" y="78.7">GND</text>
<text x="66.8" y="82.8">U8</text>
<text x="82" y="79.4">GND</text>
<text x="96.6" y="79.4">GND</text>
<text x="108.7" y="80">GND</text>
<text x="130.2" y="79.4">GND</text>
<text x="149" y="78">8.87k 1%</text>
<text x="58.3" y="89.6">VIN</text>
<text x="62" y="85.1">LM2596S-ADJ</text>
<text x="75.2" y="89.6">FB</text>
<text x="118.6" y="88.4">47k 10-turn</text>
<text x="144.8" y="85.1">GND</text>
<text x="58.3" y="94.7">~{ON}/OFF</text>
<text x="73.9" y="94.7">OUT</text>
<text x="86.9" y="92.1">33uH 5A</text>
<text x="117.2" y="90.7">RV2</text>
<text x="38.1" y="96">C17</text>
<text x="38.2" y="98.3">220u</text>
<text x="68.6" y="96" transform="rotate(-90 68.6 96)">GND</text>
<text x="86.2" y="99.2">D11</text>
<text x="86.2" y="101.5">SS34</text>
<text x="89.8" y="96.6">L5</text>
<text x="101" y="100.5">C19</text>
<text x="112.3" y="99.8">R30</text>
<text x="117.5" y="99.1">3.3uH 5A</text>
<text x="120.3" y="96.6">L6</text>
<text x="134.6" y="99.2">C18</text>
<text x="134.8" y="101.5">220u</text>
<text x="147.9" y="97.3">R29</text>
<text x="148.2" y="99.6">47k 1%</text>
<text x="33.7" y="107.9">GND</text>
<text x="66.1" y="107.9">GND</text>
<text x="101.1" y="102.8">220u</text>
<text x="112.2" y="102.1">2k</text>
<text x="147.9" y="104.9">R31</text>
<text x="148.3" y="107.2">8.87k 1%</text>
<text x="66.8" y="113.8">U9</text>
<text x="82" y="108.6">GND</text>
<text x="96.6" y="108.6">GND</text>
<text x="108.7" y="109.2">GND</text>
<text x="130.2" y="108.6">GND</text>
<text x="28.8" y="114.9">+24V</text>
<text x="62" y="116.1">LM2596S-ADJ</text>
<text x="118.6" y="119.4">47k 10-turn</text>
<text x="144.2" y="114.3">GND</text>
<text x="58.3" y="120.6">VIN</text>
<text x="58.3" y="125.6">~{ON}/OFF</text>
<text x="73.9" y="125.6">OUT</text>
<text x="75.2" y="120.6">FB</text>
<text x="86.9" y="123.1">33uH 5A</text>
<text x="117.2" y="121.7">RV3</text>
<text x="38.1" y="127">C20</text>
<text x="38.2" y="129.3">220u</text>
<text x="68.6" y="127" transform="rotate(-90 68.6 127)">GND</text>
<text x="86.2" y="130.2">D12</text>
<text x="89.8" y="127.5">L7</text>
<text x="101" y="131.5">C22</text>
<text x="112.3" y="130.8">R33</text>
<text x="116.5" y="130">3.3uH 5A</text>
<text x="119.3" y="127.5">L8</text>
<text x="134.6" y="130.2">C21</text>
<text x="147.9" y="128.3">R32</text>
<text x="148.2" y="130.6">47k 1%</text>
<text x="86.2" y="132.5">SS34</text>
<text x="101.1" y="133.8">220u</text>
<text x="112.2" y="133.1">2k</text>
<text x="134.8" y="132.5">220u</text>
<text x="147.9" y="135.9">R34</text>
<text x="33.7" y="138.9">GND</text>
<text x="66.1" y="138.9">GND</text>
<text x="82" y="139.6">GND</text>
<text x="96.6" y="139.6">GND</text>
<text x="108.7" y="140.2">GND</text>
<text x="130.2" y="139.6">GND</text>
<text x="148.3" y="138.2">8.87k 1%</text>
<text x="28.6" y="147.7">+24V</text>
<text x="61.9" y="148.9">LM2596S-ADJ</text>
<text x="66.2" y="146.5">U10</text>
<text x="144.2" y="145.3">GND</text>
<text x="58.2" y="153.3">VIN</text>
<text x="75.1" y="153.3">FB</text>
<text x="86.8" y="155.9">33uH 5A</text>
<text x="117.2" y="154.5">RV4</text>
<text x="118.6" y="152.2">47k 10-turn</text>
<text x="38" y="159.8">C23</text>
<text x="58.2" y="158.4">~{ON}/OFF</text>
<text x="68.5" y="159.8" transform="rotate(-90 68.5 159.8)">GND</text>
<text x="73.7" y="158.4">OUT</text>
<text x="89.7" y="160.3">L9</text>
<text x="118.7" y="160.3">L10</text>
<text x="147.7" y="161">R35</text>
<text x="38.1" y="162.1">220u</text>
<text x="86" y="163">D13</text>
<text x="86.1" y="165.3">SS34</text>
<text x="100.8" y="164.2">C25</text>
<text x="101" y="166.5">220u</text>
<text x="112.1" y="165.9">2k</text>
<text x="112.2" y="163.6">R36</text>
<text x="117" y="162.9">3.3uH 5A</text>
<text x="134.5" y="163">C24</text>
<text x="134.6" y="165.3">220u</text>
<text x="148" y="163.4">47k 1%</text>
<text x="33.6" y="171.7">GND</text>
<text x="66" y="171.7">GND</text>
<text x="81.9" y="172.3">GND</text>
<text x="96.5" y="172.3">GND</text>
<text x="108.5" y="173">GND</text>
<text x="130.1" y="172.3">GND</text>
<text x="147.7" y="168.7">R37</text>
<text x="148.2" y="171">8.87k 1%</text>
<text x="28.8" y="179.2">+24V</text>
<text x="66.3" y="178">U11</text>
<text x="144.1" y="178">GND</text>
<text x="58.3" y="184.8">VIN</text>
<text x="62" y="180.4">LM2596S-ADJ</text>
<text x="75.2" y="184.8">FB</text>
<text x="117.2" y="186">RV5</text>
<text x="118.6" y="183.7">47k 10-turn</text>
<text x="38.1" y="191.3">C26</text>
<text x="58.3" y="189.9">~{ON}/OFF</text>
<text x="68.6" y="191.3" transform="rotate(-90 68.6 191.3)">GND</text>
<text x="73.9" y="189.9">OUT</text>
<text x="86.9" y="187.4">33uH 5A</text>
<text x="88.7" y="191.8">L11</text>
<text x="118.7" y="191.8">L12</text>
<text x="38.2" y="193.6">220u</text>
<text x="86.2" y="194.4">D14</text>
<text x="86.2" y="196.8">SS34</text>
<text x="101" y="195.7">C28</text>
<text x="112.2" y="197.4">2k</text>
<text x="112.3" y="195.1">R39</text>
<text x="117" y="194.3">3.3uH 5A</text>
<text x="134.6" y="194.4">C27</text>
<text x="134.8" y="196.8">220u</text>
<text x="147.9" y="192.5">R38</text>
<text x="148.2" y="194.9">47k 1%</text>
<text x="33.7" y="203.2">GND</text>
<text x="66.1" y="203.2">GND</text>
<text x="82" y="203.8">GND</text>
<text x="96.6" y="203.8">GND</text>
<text x="101.1" y="198">220u</text>
<text x="130.2" y="203.8">GND</text>
<text x="147.9" y="200.2">R40</text>
<text x="148.3" y="202.5">8.87k 1%</text>
<text x="108.7" y="204.5">GND</text>
<text x="144.2" y="209.5">GND</text>
<text x="37.7" y="212.2">+24V</text>
<text x="69.7" y="213.4">LM2596S-ADJ</text>
<text x="73.9" y="211.1">U12</text>
<text x="122.7" y="215.4" transform="rotate(-90 122.7 215.4)">R41</text>
<text x="125" y="214.9" transform="rotate(-90 125 214.9)">8.87k 1%</text>
<text x="166.6" y="214.7">+24V</text>
<text x="65.9" y="217.8">VIN</text>
<text x="82.9" y="217.8">FB</text>
<text x="94.5" y="220.4">33uH 5A</text>
<text x="170.1" y="221.8">R42</text>
<text x="32.2" y="226.7">220u</text>
<text x="37.8" y="224.2">C29</text>
<text x="56.6" y="224.3">C30</text>
<text x="56.8" y="226.6">100n</text>
<text x="65.9" y="222.9">~{ON}/OFF</text>
<text x="76.2" y="224.3" transform="rotate(-90 76.2 224.3)">GND</text>
<text x="81.5" y="222.9">OUT</text>
<text x="96.4" y="224.8">L13</text>
<text x="170.4" y="224.1">47k 1%</text>
<text x="63.4" y="232.5">R45</text>
<text x="93.8" y="228.7">D15</text>
<text x="93.8" y="231">SS34</text>
<text x="108.6" y="228.7">C31</text>
<text x="108.7" y="231">220u</text>
<text x="119.9" y="228.7">R43</text>
<text x="120.1" y="231">1k 1%</text>
<text x="125.8" y="229.2">GND</text>
<text x="170.1" y="229.4">R44</text>
<text x="170.6" y="231.7">8.87k 1%</text>
<text x="63.4" y="234.9">47k</text>
<text x="166.4" y="238.7">GND</text>
<text x="115.9" y="243.2">-12V</text>
<text x="49.8" y="255.9">AMS1117-5.0</text>
<text x="53.6" y="253.6">U13</text>
<text x="74.1" y="252.8">VCC</text>
<text x="44.4" y="262.4">C32</text>
<text x="50.4" y="259.8">VI</text>
<text x="55.9" y="263.9" transform="rotate(-90 55.9 263.9)">GND</text>
<text x="57.5" y="259.8">VO</text>
<text x="71.8" y="262.4">C33</text>
<text x="44.5" y="264.7">10u</text>
<text x="71.8" y="264.7">10u</text>
<text x="40.1" y="273">GND</text>
<text x="53.4" y="273.7">GND</text>
<text x="67.4" y="273.7">GND</text>
</g>
<g font-size=".9" fill="#840000">
<text x="113.3" y="88.7">2</text>
<text x="115.3" y="87" transform="rotate(-90 115.3 87)">1</text>
<text x="115.3" y="91.4" transform="rotate(-90 115.3 91.4)">3</text>
<text x="113.3" y="119.7">2</text>
<text x="115.3" y="117.9" transform="rotate(-90 115.3 117.9)">1</text>
<text x="115.3" y="122.4" transform="rotate(-90 115.3 122.4)">3</text>
<text x="113.3" y="152.4">2</text>
<text x="115.3" y="155.2" transform="rotate(-90 115.3 155.2)">3</text>
<text x="115.3" y="150.7" transform="rotate(-90 115.3 150.7)">1</text>
<text x="113.3" y="183.9">2</text>
<text x="115.3" y="182.2" transform="rotate(-90 115.3 182.2)">1</text>
<text x="115.3" y="186.7" transform="rotate(-90 115.3 186.7)">3</text>
</g>
</svg>
